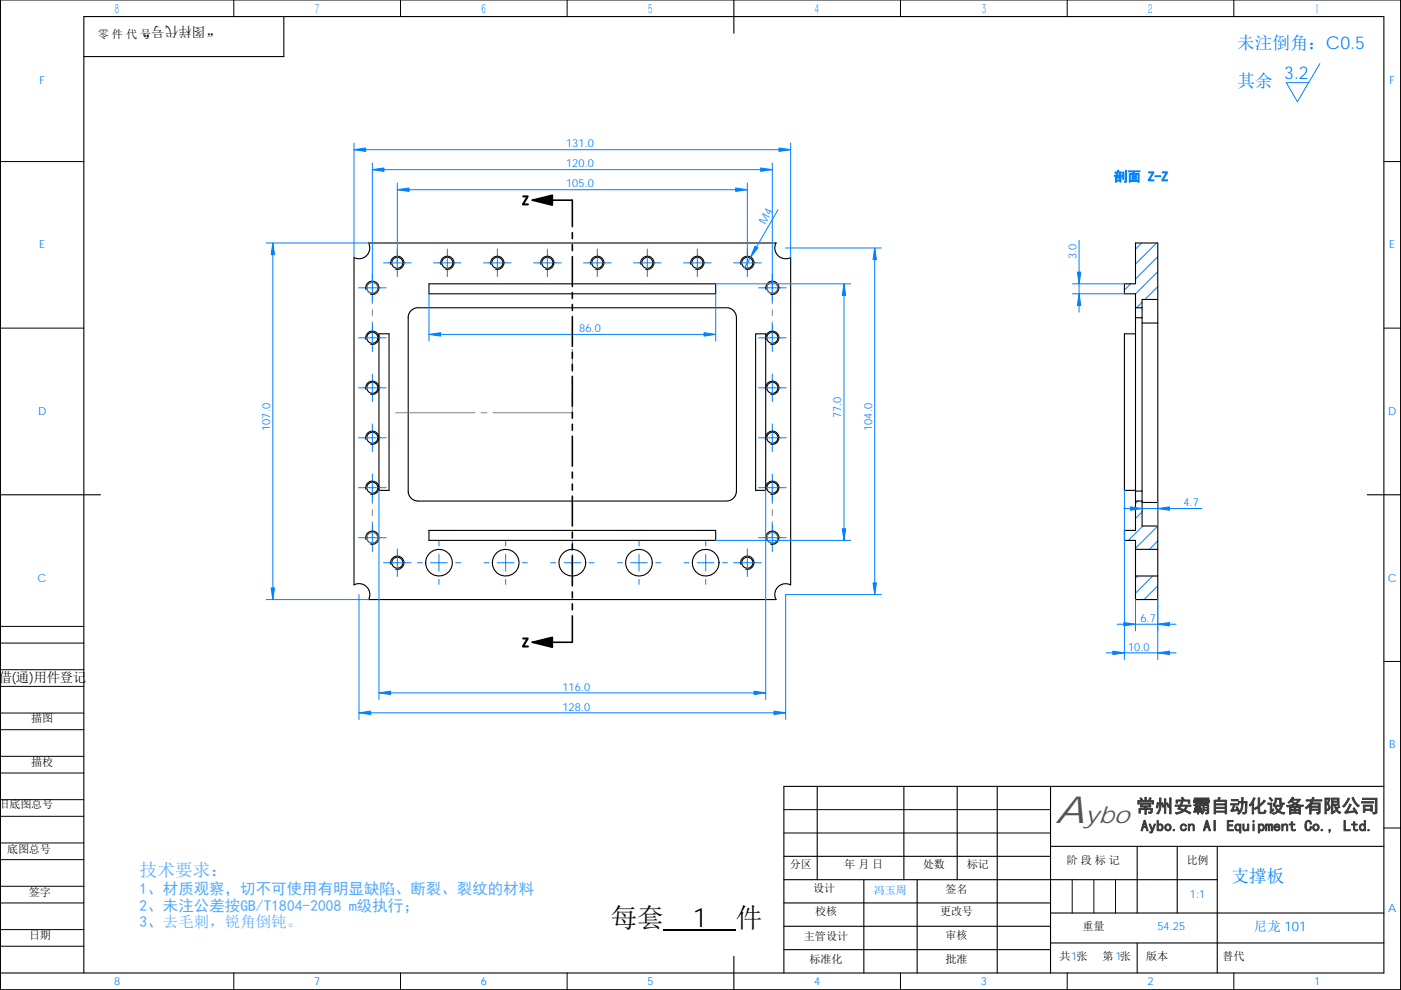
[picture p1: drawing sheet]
<svg xmlns="http://www.w3.org/2000/svg" width="297mm" height="210mm" viewBox="0 0 297 210" stroke-linecap="round" stroke-linejoin="round" font-family="sans-serif">
<path d="M227.3 186.6v7.1M231.9 186.6v7.1M236.5 186.6v7.1" fill="none" stroke="#0a0605" stroke-width=".21"/>
<g fill="none" stroke="#000" stroke-width=".21">
<path d="M.1 0h296.8v209.9h-296.8zM49.6 0v3.5M84.9 0v3.5M120.2 0v3.5M190.9 0v3.5M226.3 0v3.5M261.6 0v3.5M.1 34.3h17.7M293.4 34.3h3.5M82.9 56.1a1.42 1.42 0 0 1 1.2-1.8 1.42 1.42 0 0 1 1.5 1.5 1.42 1.42 0 0 1-1.7 1.3M93.5 56.1a1.42 1.42 0 0 1 1.2-1.8 1.42 1.42 0 0 1 1.5 1.5 1.42 1.42 0 0 1-1.7 1.3M104.1 56.1a1.41 1.41 0 0 1 1.2-1.8 1.41 1.41 0 0 1 1.5 1.6 1.41 1.41 0 0 1-1.7 1.2"/>
<path d="M114.7 56.1a1.41 1.41 0 0 1 1.2-1.8 1.41 1.41 0 0 1 1.5 1.6 1.41 1.41 0 0 1-1.7 1.2M125.3 56.1a1.41 1.41 0 0 1 1.2-1.8 1.41 1.41 0 0 1 1.5 1.6 1.41 1.41 0 0 1-1.7 1.2M135.9 56.1a1.41 1.41 0 0 1 1.2-1.8 1.41 1.41 0 0 1 1.6 1.6 1.41 1.41 0 0 1-1.8 1.2M146.5 56.1a1.41 1.41 0 0 1 1.2-1.8 1.41 1.41 0 0 1 1.6 1.6 1.41 1.41 0 0 1-1.8 1.2M157.1 56.1a1.42 1.42 0 0 1 1.2-1.8 1.42 1.42 0 0 1 1.6 1.5 1.42 1.42 0 0 1-1.8 1.3M.1 69.6h17.7M77.6 72a1.42 1.42 0 0 1 1.2-1.8 1.42 1.42 0 0 1 1.5 1.6 1.42 1.42 0 0 1-1.7 1.2M77.6 61.4a1.41 1.41 0 0 1 1.2-1.8 1.41 1.41 0 0 1 1.5 1.6 1.41 1.41 0 0 1-1.7 1.2M162.4 72a1.41 1.41 0 0 1 1.2-1.8 1.41 1.41 0 0 1 1.6 1.6 1.41 1.41 0 0 1-1.8 1.2M162.4 61.4a1.41 1.41 0 0 1 1.2-1.8 1.41 1.41 0 0 1 1.6 1.6 1.41 1.41 0 0 1-1.8 1.2M293.4 69.6h3.5M77.6 82.6a1.42 1.42 0 0 1 1.2-1.8 1.42 1.42 0 0 1 1.5 1.6 1.42 1.42 0 0 1-1.7 1.2"/>
<path d="M77.6 93.2a1.41 1.41 0 0 1 1.2-1.8 1.41 1.41 0 0 1 1.5 1.6 1.41 1.41 0 0 1-1.7 1.2M162.4 82.6a1.41 1.41 0 0 1 1.2-1.8 1.41 1.41 0 0 1 1.6 1.6 1.41 1.41 0 0 1-1.8 1.2M162.4 93.2a1.41 1.41 0 0 1 1.2-1.8 1.41 1.41 0 0 1 1.6 1.6 1.41 1.41 0 0 1-1.8 1.2M77.6 103.8a1.42 1.42 0 0 1 1.2-1.8 1.42 1.42 0 0 1 1.5 1.6 1.42 1.42 0 0 1-1.7 1.2M77.6 114.4a1.42 1.42 0 0 1 1.2-1.8 1.42 1.42 0 0 1 1.5 1.6 1.42 1.42 0 0 1-1.7 1.2M82.9 119.7a1.42 1.42 0 0 1 1.2-1.8 1.42 1.42 0 0 1 1.5 1.5 1.42 1.42 0 0 1-1.7 1.3M157.1 119.7a1.42 1.42 0 0 1 1.2-1.8 1.42 1.42 0 0 1 1.6 1.5 1.42 1.42 0 0 1-1.8 1.3M162.4 114.4a1.41 1.41 0 0 1 1.2-1.7 1.41 1.41 0 0 1 1.6 1.5 1.41 1.41 0 0 1-1.8 1.2M162.4 103.8a1.41 1.41 0 0 1 1.2-1.7 1.41 1.41 0 0 1 1.6 1.5 1.41 1.41 0 0 1-1.8 1.2M.1 132.9h17.7M.1 136.4h17.7M.1 145.6h17.7"/>
<path d="M.1 154.8h17.7M.1 142h17.7M.1 151.2h17.7M293.4 140.3h3.5M.1 178.8h17.7M.1 169.6h17.7M.1 173.1h17.7M.1 160.4h17.7M.1 164h17.7M166.2 176.7h56.5M166.2 171.7h56.5M293.4 175.6h3.5"/>
<path d="M.1 197.2h17.7M.1 188h17.7M.1 191.5h17.7M.1 182.3h17.7M.1 200.7h17.7M49.6 206.4v3.5M84.9 206.4v3.5M120.2 206.4v3.5M190.9 206.4v3.5M226.3 206.4v3.5M261.6 206.4v3.5"/>
</g>
<path d="M241.1 200v6.4" fill="none" stroke="#0a0605" stroke-width=".23"/>
<g fill="none" stroke="#000" stroke-width=".23">
<path d="M60.2 3.5v8.5h-42.4M155.6 0v7M75.1 54.6l.4 .2 1 .1 1.1-.6 .7-1.2 .1-.9-.3-.7h86.4l-.2 .8v.6l.3 .8 .5 .6 1.1 .6h.7l.7-.3v69.5M75.1 54.6v69.5l.5-.3h.9l.8 .3 .5 .4 .6 1.3v.7l-.3 .7h86.4l-.2-.8v-.6l.5-1.2 .6-.5 .8-.3h.7l.7 .3M80.3 70.8h2.2v33.2h-2.2zM90.9 60.2h60.8v2.1h-60.8zM160.2 70.8h2.1v33.2h-2.1zM240.7 65.3v2.1M240.7 65.3h1.4M240.7 67.4v36.8M240.7 70.8h-2.3v33.2h2.3M240.7 67.4h1.4"/>
<path d="M242.1 68.5h3.4M242.1 65.3v2.1M242.1 67.4v36.8M245.5 63.5v-12h-4.8v8.7h-2.3v2.1h2.3v3M245.5 63.5v5M245.5 68.5v38.1M245.5 63.5h-3.4v1.8M.1 104.9h21.2M90.9 112.5h60.8v2.1h-60.8zM156.1 104.2v-36.8l-.2-1.1-.8-.8-.8-.2h-65.9l-1 .4-.6 .6-.3 .8v37.3l.4 1 .7 .6 .8 .3h65.6l1-.3 .6-.4 .4-.7 .1-.7M240.7 116.5v5.7M240.7 106.3v6.2h-2.3v2.1h2.3v1.9"/>
<path d="M240.7 116.5h4.8M240.7 106.3h1.4M242.1 106.3v5.3h3.4v4.9M242.1 104.2h-1.4v2.1M242.1 104.2v2.1M242.1 106.6h3.4M245.5 116.5v5.7M245.5 106.6v5M289.9 104.9h7M240.7 122.2v5h4.8v-5M240.7 122.2h4.8M173.3 166.8v19.8"/>
<path d="M191.6 166.8v19.8M202.9 166.8v19.8M211.4 166.8v39.6M222.7 166.8v39.6M222.7 179.5h70.7M241.1 179.5v14.2M249.6 179.5v14.2M258.1 179.5v26.9M293.4 166.8h-127.2v39.6M166.2 196.5h56.5M166.2 191.5h56.5M166.2 186.6h91.9"/>
<path d="M166.2 181.6h56.5M183.2 186.6v19.8M194.5 186.6v19.8M222.7 193.7h70.7M17.8 206.4v-202.9h275.6v202.9h-293.3M155.6 202.8v7.1M166.2 201.4h56.5M222.7 200h70.7"/>
<circle cx="84.2" cy="55.8" r="1.17"/>
<circle cx="94.8" cy="55.7" r="1.17"/>
<circle cx="105.4" cy="55.7" r="1.17"/>
<circle cx="116.1" cy="55.7" r="1.17"/>
<circle cx="126.7" cy="55.7" r="1.17"/>
<circle cx="137.2" cy="55.7" r="1.16"/>
<circle cx="147.8" cy="55.7" r="1.16"/>
<circle cx="158.4" cy="55.8" r="1.17"/>
<circle cx="78.9" cy="61" r="1.17"/>
<circle cx="78.9" cy="71.6" r="1.17"/>
<circle cx="163.8" cy="61" r="1.17"/>
<circle cx="163.8" cy="71.6" r="1.17"/>
<circle cx="78.9" cy="82.3" r="1.17"/>
<circle cx="78.9" cy="92.9" r="1.17"/>
<circle cx="163.8" cy="82.3" r="1.17"/>
<circle cx="163.8" cy="92.9" r="1.17"/>
<circle cx="78.9" cy="114" r="1.17"/>
<circle cx="78.9" cy="103.4" r="1.17"/>
<circle cx="84.2" cy="119.4" r="1.17"/>
<circle cx="93.1" cy="119.3" r="2.83"/>
<circle cx="107.2" cy="119.3" r="2.82"/>
<circle cx="121.4" cy="119.4" r="2.83"/>
<circle cx="135.5" cy="119.4" r="2.83"/>
<circle cx="149.6" cy="119.4" r="2.83"/>
<circle cx="158.4" cy="119.4" r="1.17"/>
<circle cx="163.8" cy="114" r="1.17"/>
<circle cx="163.8" cy="103.4" r="1.17"/>
</g>
<g fill="none" stroke="#0080ff" stroke-width=".21">
<path d="M279.8 13.5l-4.7 8.1-2.4-4.1h4.8M75.1 31.7h92.5M75.1 30.3v24.3M78.9 34.6v29.4M78.9 36h84.8M84.2 38.8v19.9M158.5 38.8v19.9M163.7 34.6v29.4M167.6 30.3v24.3M56.4 51.5h21.7M57.8 51.5v75.7M81.3 55.8h5.9"/>
<path d="M84.2 40.2h74.3M91.9 55.8h5.9M94.8 52.8v5.9M102.5 55.8h5.9M105.4 52.8v5.9M113.1 55.8h5.9M116.1 52.8v5.9M123.7 55.8h5.9M126.6 52.8v5.9M134.3 55.8h5.9M137.2 52.8v5.9M144.9 55.8h5.9"/>
<path d="M147.8 52.8v5.9M155.5 55.8h5.9M164.9 44.5l-7.1 12.5M166.6 52.6h20.3M185.5 52.6v73.5M228.8 51v15.2M242 51.5l-1.3 1.3M245.2 51.5l-4.5 4.5M245.5 54.4l-4.8 4.8M245.5 57.6l-4.8 4.8M76 61h5.9M76 71.6h5.9"/>
<path d="M78.9 79.3v5.9M78.9 68.7v5.9M90.9 70.9h60.8M90.9 62.3v10M151.7 62.3v10M151.7 60.2h28.7M160.8 61h5.9M160.8 71.6h5.9M163.7 68.7v5.9M163.7 79.3v5.9M178.9 60.2v54.4M227.4 60.2h11"/>
<path d="M227.4 62.3h11M239.7 60.2l-1.3 1.3M242.1 64.1l-1.1 1.2M245.5 60.8l-2.8 2.7M76 82.3h5.9M76 92.9h5.9M78.9 89.9v5.9M160.8 82.3h5.9M160.8 92.9h5.9M163.7 89.9v5.9M76 114h5.9M76 103.4h5.9"/>
<path d="M78.9 111.1v5.9M78.9 100.5v5.9M80.3 104v44.4M81.3 119.4h5.9M84.2 116.4v5.9M88.5 119.4h1M91.3 119.4h3.5M93.1 114.8v1M93.1 117.6v3.5M96.6 119.4h1.1M102.6 119.4h1.1M105.4 119.4h3.6"/>
<path d="M107.2 117.6v3.5M107.2 114.8v1M110.7 119.4h1.1M116.8 119.4h1M119.6 119.4h3.5M121.3 117.6v3.5M121.3 114.8v1M124.9 119.4h1M130.9 119.4h1M133.7 119.4h3.5M135.5 117.6v3.5M135.5 114.8v1"/>
<path d="M139 119.4h1.1M145 119.4h1.1M147.8 119.4h3.6M149.6 117.6v3.5M149.6 114.8v1M151.7 114.6h28.7M153.2 119.4h1M155.5 119.4h5.9M158.5 116.4v5.9M160.8 114h5.9M160.8 103.4h5.9M162.3 104v44.4"/>
<path d="M163.7 100.5v5.9M163.7 111.1v5.9M238.3 107.9h16.5M238.4 104v35.9M241.2 106.3l-.5 .5M242.1 108.5l-1.4 1.5M242.3 111.6l-3.1 3M245.5 106.5v5.1l-4.8 4.7M245.5 114.7l-1.8 1.8M56.4 127.2h21.7M76.1 126.1v26.5M93.1 122.9v1.1"/>
<path d="M107.2 122.9v1.1M121.3 122.9v1.1M135.5 122.9v1.1M149.6 122.9v1.1M186.9 126.1h-20.3v26.5M234.5 138.5h14.9M236.9 132.4h12.5M240.7 127.2v6.6M241.2 122.2l-.5 .4M244.4 122.2l-3.7 3.6M245.5 127.2v12.7M245.5 124.2l-2.9 3"/>
<path d="M76.1 151.2h90.5M80.3 147h82"/>
</g>
<g fill="none" stroke="#808080" stroke-width=".21">
<path d="M78.9 61v3.4M78.9 65.7v1.3M78.9 68.2v3.4M121.3 74.1v4.8M163.7 61v3.4M163.7 65.7v1.3M163.7 68.2v3.4M83.9 87.5h16.8M102 87.5h1.2M121.3 82.7v4.8h-16.8M121.3 80.2v1.2M78.9 103.4v3.4"/>
<path d="M78.9 108.1v1.3M78.9 110.6v3.4M163.7 103.4v3.4M163.7 108.1v1.3M163.7 110.6v3.4"/>
<circle cx="78.9" cy="61" r="1.17"/>
<circle cx="163.8" cy="61" r="1.16"/>
<circle cx="78.9" cy="114.1" r="1.16"/>
<circle cx="163.8" cy="114.1" r="1.16"/>
</g>
<g fill="#0080ff" stroke="#0080ff" stroke-width=".21">
<path d="M160.1 52.2l.6 .4-1.6 1.9z" fill-rule="evenodd"/>
<path d="M178.9 60.2l.4 2.5h-.7z" fill-rule="evenodd"/>
<path d="M149.3 70.6l2.4 .3-2.4 .4z" fill-rule="evenodd"/>
<path d="M90.9 70.9l2.5-.3v.7z" fill-rule="evenodd"/>
<path d="M78.9 36l2.5-.4v.7z" fill-rule="evenodd"/>
<path d="M161.3 35.6l2.4 .4-2.4 .3z" fill-rule="evenodd"/>
<path d="M57.8 51.5l.4 2.5h-.7z" fill-rule="evenodd"/>
<path d="M84.2 40.2l2.5-.3v.7z" fill-rule="evenodd"/>
<path d="M156 39.9l2.5 .3-2.5 .4z" fill-rule="evenodd"/>
<path d="M80.3 147l2.5-.4v.7z" fill-rule="evenodd"/>
<path d="M57.5 124.7h.7l-.4 2.5z" fill-rule="evenodd"/>
<path d="M159.9 146.6l2.4 .4-2.4 .3z" fill-rule="evenodd"/>
<path d="M178.6 112.1h.7l-.4 2.5z" fill-rule="evenodd"/>
<path d="M164.1 150.8l2.5 .4-2.5 .4z" fill-rule="evenodd"/>
<path d="M76.1 151.2l2.5-.4v.8z" fill-rule="evenodd"/>
<path d="M165.2 31.4l2.4 .3-2.4 .4z" fill-rule="evenodd"/>
<path d="M75.1 31.7l2.4-.3v.7z" fill-rule="evenodd"/>
<path d="M185.5 52.6l.3 2.5h-.7z" fill-rule="evenodd"/>
<path d="M185.1 123.6h.7l-.3 2.5z" fill-rule="evenodd"/>
<path d="M235.9 138.1l2.5 .4-2.5 .3z" fill-rule="evenodd"/>
<path d="M245.5 138.5l2.4-.4v.7z" fill-rule="evenodd"/>
<path d="M238.3 132l2.4 .4-2.4 .4z" fill-rule="evenodd"/>
<path d="M245.5 132.4l2.4-.4v.8z" fill-rule="evenodd"/>
<path d="M245.5 107.9l2.4-.4v.7z" fill-rule="evenodd"/>
<path d="M239.7 107.5l2.4 .4-2.4 .3z" fill-rule="evenodd"/>
<path d="M228.8 62.3l.3 2.5h-.7z" fill-rule="evenodd"/>
<path d="M228.4 57.7h.7l-.3 2.5z" fill-rule="evenodd"/>
</g>
<path d="M112.9 42.5l4.2-1.1v2.1zM112.9 136.2l4.2-1v2.1z" fill="#000" stroke="#000" stroke-width=".34"/>
<g fill="none" stroke="#000" stroke-width=".34">
<path d="M112.9 42.5h8.4v5.6M121.3 49.3v1.3M121.3 51.9v1.2M121.3 54.4v6.4M121.3 62v1.3M121.3 64.6v1.2M121.3 67.1v6.4M121.3 74.7v1.3M121.3 77.3v1.2M121.3 79.8v6.4M121.3 87.4v1.3M121.3 90v1.2"/>
<path d="M121.3 92.5v6.4M121.3 100.1v1.3M121.3 102.7v1.2M121.3 105.2v6.4M121.3 112.8v1.3M121.3 115.4v1.2M121.3 117.9v6.4M121.3 130.6v5.6h-8.4M121.3 125.5v1.3M121.3 128.1v1.2M140.6 197.4h15.5"/>
</g>
<text font-size="8.3" fill="#555" x="223.7" y="174.6">A</text>
<g font-size="5.7">
<text x="129.5" y="196.6">每套</text>
<text x="146.9" y="196.6">1</text>
<text x="156" y="196.6">件</text>
</g>
<text font-size="5.2" fill="#555" x="229.8" y="174.6">ybo</text>
<text font-size="3.9" fill="#3b3b3b" x="240.9" y="172.3">常州安霸自动化设备有限公司</text>
<g font-size="3.7" fill="#0080ff">
<text x="262.3" y="10.5">未注倒角：C0.5</text>
<text x="272.3" y="16.7">3.2</text>
<text x="262.4" y="18.5">其余</text>
<text x="261.1" y="187">支撑板</text>
</g>
<text font-size="3.7" fill="#53a9ff" x="29.6" y="185.7">技术要求：</text>
<text font-size="3.3" fill="#3b3b3b" x="241.9" y="176.3">Aybo.cn AI Equipment Co., Ltd.</text>
<g font-size="3.3" fill="#53a9ff">
<text x="29.6" y="189.6">1、材质观察，切不可使用有明显缺陷、断裂、裂纹的材料</text>
<text x="29.6" y="193.2">2、未注公差按GB/T1804-2008 m级执行；</text>
<text x="29.6" y="196.7">3、去毛刺，锐角倒钝。</text>
</g>
<g font-size="3.1" fill="#0080ff">
<text x="24.3" y="2.9">8</text>
<text x="66.7" y="2.9">7</text>
<text x="102" y="2.9">6</text>
<text x="137.4" y="2.9">5</text>
<text x="172.7" y="2.9">4</text>
<text x="208.1" y="2.9">3</text>
<text x="243.4" y="2.9">2</text>
<text x="278.7" y="2.9">1</text>
</g>
<text font-size="2.9" fill="#0a0605" x="46.5" y="5.7" transform="rotate(180 46.5 5.7)">“图样代号”</text>
<text font-size="2.9" fill="#0080ff" x="236.2" y="38.4">剖面 Z-Z</text>
<g font-size="2.9">
<text x="110.7" y="43.5">Z</text>
<text x="110.7" y="137.3">Z</text>
</g>
<text font-size="2.8" x="-.4" y="144.6">借(通)用件登记</text>
<text font-size="2.8" fill="#0080ff" x="265.9" y="197.4">尼龙 101</text>
<g font-size="2.3">
<text x="20.8" y="8.1">零 件 代 号</text>
<text x="6.6" y="153.2">描图</text>
<text x="6.6" y="162.4">描校</text>
<text x="-.3" y="171.5">旧底图总号</text>
<text x="1.5" y="181">底图总号</text>
<text x="167.5" y="184.2">分区</text>
<text x="179" y="184.2">年 月 日</text>
<text x="195.6" y="184.2">处数</text>
<text x="205" y="184.2">标记</text>
<text x="226.2" y="183.3">阶 段 标 记</text>
<text x="251.6" y="183.3">比例</text>
<text x="6.1" y="190">签字</text>
<text x="172.4" y="189.1">设计</text>
<text x="200.5" y="189.4">签名</text>
<text x="172.8" y="194.2">校核</text>
<text x="199.3" y="194.2">更改号</text>
<text x="229.5" y="197.2">重量</text>
<text x="6.2" y="199.2">日期</text>
<text x="170.4" y="199.3">主管设计</text>
<text x="200.5" y="199.2">审核</text>
<text x="224.6" y="203.6">共1张</text>
<text x="233.8" y="203.6">第1张</text>
<text x="243" y="203.6">版本</text>
<text x="171.6" y="204.2">标准化</text>
<text x="200.4" y="204.2">批准</text>
</g>
<g font-size="2.3" fill="#0080ff">
<text x="8.4" y="17.9">F</text>
<text x="294.6" y="17.9">F</text>
<text x="120" y="35.5">120.0</text>
<text x="120" y="31.3">131.0</text>
<text x="120" y="39.8">105.0</text>
<text x="162.2" y="47.7" transform="rotate(-60 162.2 47.7)">M4</text>
<text x="8.3" y="52.7">E</text>
<text x="294.6" y="52.7">E</text>
<text x="228.2" y="54.9" transform="rotate(-90 228.2 54.9)">3.0</text>
<text x="122.8" y="70.4">86.0</text>
<text x="8.1" y="88">D</text>
<text x="178.4" y="88.7" transform="rotate(-90 178.4 88.7)">77.0</text>
<text x="294.3" y="88">D</text>
<text x="57.3" y="91.4" transform="rotate(-90 57.3 91.4)">107.0</text>
<text x="184.9" y="91.4" transform="rotate(-90 184.9 91.4)">104.0</text>
<text x="250.9" y="107.4">4.7</text>
<text x="8" y="123.4">C</text>
<text x="294.2" y="123.4">C</text>
<text x="241.8" y="131.9">6.7</text>
<text x="239.2" y="138">10.0</text>
<text x="119.3" y="146.5">116.0</text>
<text x="119.3" y="150.7">128.0</text>
<text x="294.5" y="158.7">B</text>
<text x="185.3" y="189.7">冯玉周</text>
<text x="252.3" y="190.4">1:1</text>
<text x="245.4" y="197.2">54.25</text>
<text x="294.3" y="193.5">A</text>
<text x="24.2" y="208.9">8</text>
<text x="66.6" y="208.9">7</text>
<text x="101.9" y="208.9">6</text>
<text x="137.3" y="208.9">5</text>
<text x="172.6" y="208.9">4</text>
<text x="207.9" y="208.9">3</text>
<text x="243.3" y="208.9">2</text>
<text x="278.6" y="208.9">1</text>
</g>
<text font-size="2.3" fill="#0a0605" x="259.2" y="203.6">替代</text>
</svg>
